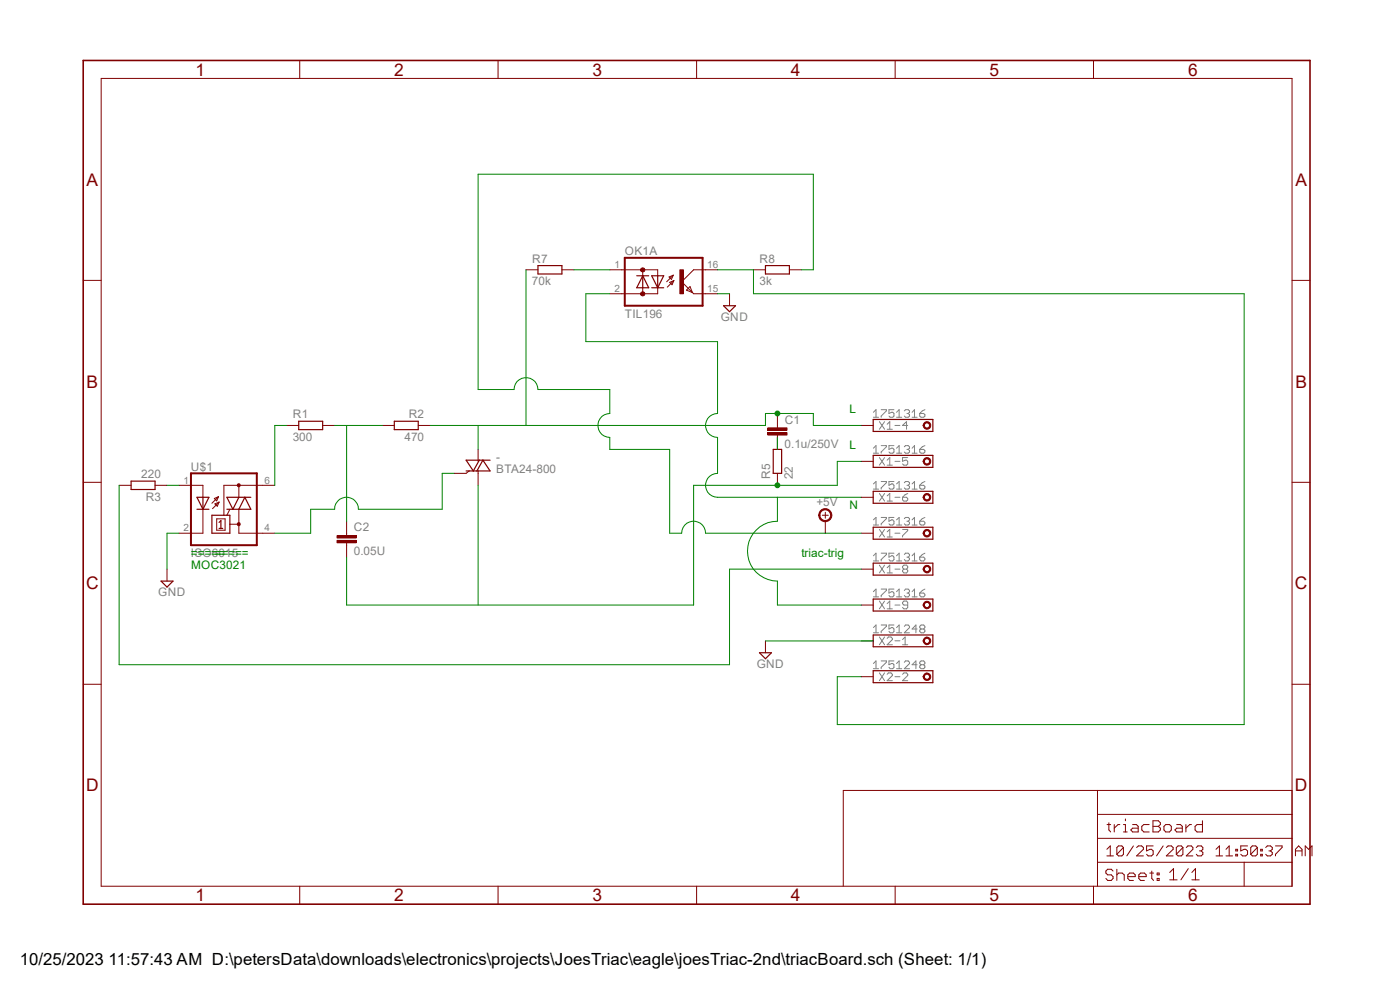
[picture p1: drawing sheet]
<svg xmlns="http://www.w3.org/2000/svg" width="297mm" height="210mm" viewBox="0 0 297 210" stroke-linecap="round" stroke-linejoin="round" font-family="sans-serif">
<g fill="none" stroke="#808080" stroke-width=".21">
<path d="M185.3 87.5l.5-.6v1.6M185.3 95.1l.5-.6v1.6M185.3 88.5h1.1M185.3 96.1h1.1M186.6 89.5l1.1 1.6M186.6 97.1l1.1 1.6M186.9 86.9h1.1v.3l-1.1 1.1v.2M186.9 94.5h1.1v.3l-1.1 1.1v.2M187.7 89.5l-1.1 1.6M187.7 97.1l-1.1 1.6M188.2 90l.6-.5v1.6M188.2 97.6l.6-.5v1.6"/>
<path d="M188.2 91.1h1.1M188.2 98.7h1.1M189.7 86.9h-1.1v.8l.5-.2h.3l.3 .2v.6l-.3 .2h-.6l-.2-.2M189.7 94.5h-1.1v.8l.5-.2h.3l.3 .2v.6l-.3 .2h-.6l-.2-.2M189.9 90.3h1M189.9 97.9h1M190.2 88.5h1.1M190.2 87.5l.6-.6v1.6M190.2 95.1l.6-.6v1.6M190.2 96.1h1.1M191.9 87.2l.2-.3h.6l.3 .3v.3l-.3 .2M191.9 94.8l.2-.3h.6l.3 .3v.3l-.3 .2"/>
<path d="M192.4 87.7h.3M192.4 95.3h.3M192.6 90.3h-1.1l.8-.8v1.6M192.6 97.1h-1.1v.8l.5-.3h.3l.3 .3v.5l-.3 .3h-.5l-.3-.3M192.7 87.7l.3 .3v.3l-.3 .2h-.6l-.2-.2M192.7 95.3l.3 .3v.3l-.3 .2h-.6l-.2-.2M193.5 88.5h1.1M193.5 87.5l.5-.6v1.6M193.5 95.1l.5-.6v1.6M193.5 96.1h1.1M195.1 87.7h.9l.2 .3v.3l-.2 .2h-.6l-.3-.2zM195.1 95.3h.9l.2 .3v.3l-.2 .2h-.6l-.3-.2z"/>
<path d="M196.2 86.9l-.5 .3-.6 .5M196.2 94.5l-.5 .3-.6 .5M185.3 102.7l.5-.5v1.6M185.3 110.3l.5-.5v1.6M185.3 117.9l.5-.6v1.7M185.3 103.8h1.1M185.3 111.4h1.1M185.3 119h1.1M186.6 104.7l1.1 1.6M186.6 112.3l1.1 1.6M186.6 119.9l1.1 1.6M186.9 102.2h1.1v.2l-1.1 1.1v.3"/>
<path d="M186.9 109.8h1.1v.2l-1.1 1.1v.3M186.9 117.3h1.1v.3l-1.1 1.1v.3M187.7 104.7l-1.1 1.6M187.7 112.3l-1.1 1.6M187.7 119.9l-1.1 1.6M188.2 105.2l.6-.5v1.6M188.2 112.8l.6-.5v1.6M188.2 106.3h1.1M188.2 113.9h1.1M189.7 102.2h-1.1v.8l.5-.3h.3l.3 .3v.5l-.3 .3h-.6l-.2-.3M189.7 109.8h-1.1v.8l.5-.3h.3l.3 .3v.5l-.3 .3h-.6l-.2-.3M189.7 117.3h-1.1v.9l.5-.3h.3l.3 .3v.5l-.3 .3h-.6l-.2-.3"/>
<path d="M189.9 105.5h1M189.9 113.1h1M190.2 102.7l.6-.5v1.6M190.2 110.3l.6-.5v1.6M190.2 117.9l.6-.6v1.7M190.2 103.8h1.1M190.2 111.4h1.1M190.2 119h1.1M191.5 105.5h.8l.3 .2v.3l-.3 .3h-.5l-.3-.3zM191.5 112.3h1.1v.3l-1.1 1.1v.2M191.9 102.4l.2-.2h.6l.3 .2v.3l-.3 .3M191.9 110l.2-.2h.6l.3 .2v.3l-.3 .3"/>
<path d="M191.9 117.6l.2-.3h.6l.3 .3v.3l-.3 .3M192.4 103h.3M192.4 110.6h.3M192.4 118.2h.3M192.6 104.7l-.6 .2-.5 .6M192.7 103l.3 .2v.3l-.3 .3h-.6l-.2-.3M192.7 110.6l.3 .2v.3l-.3 .3h-.6l-.2-.3M192.7 118.2l.3 .2v.3l-.3 .3h-.6l-.2-.3M193.5 102.7l.5-.5v1.6M193.5 110.3l.5-.5v1.6M193.5 117.9l.5-.6v1.7M193.5 103.8h1.1"/>
<path d="M193.5 111.4h1.1M193.5 119h1.1M195.1 103h.9l.2 .2v.3l-.2 .3h-.6l-.3-.3zM195.1 110.6h.9l.2 .2v.3l-.2 .3h-.6l-.3-.3zM195.1 118.2h.9l.2 .2v.3l-.2 .3h-.6l-.3-.3zM196.2 102.2l-.5 .2-.6 .6M196.2 109.8l-.5 .2-.6 .6M196.2 117.3l-1.1 .9M185.3 125.5l.5-.5v1.6M185.3 133.1l.5-.5v1.6M185.3 126.6h1.1M185.3 134.2h1.1"/>
<path d="M186.6 127.5l1.1 1.7M186.6 135.1l1.1 1.7M186.9 125h1.1v.3l-1.1 1v.3M186.9 132.6h1.1v.3l-1.1 1v.3M187.7 127.5l-1.1 1.7M187.7 135.1l-1.1 1.7M188.2 120.4l.6-.5v1.6M188.2 128.1l.6-.6v1.7M188.2 121.5h1.1M188.2 129.2h1.1M188.2 135.4l.3-.3h.5l.3 .3v.3l-1.1 1.1h1.1M189.7 125h-1.1v.8l.5-.3h.3l.3 .3v.5l-.3 .3h-.6l-.2-.3"/>
<path d="M189.7 132.6h-1.1v.8l.5-.3h.3l.3 .3v.5l-.3 .3h-.6l-.2-.3M189.9 120.7h1M189.9 128.4h1M189.9 135.9h1M190.2 125.5l.6-.5v1.6M190.2 133.1l.6-.5v1.6M190.2 126.6h1.1M190.2 134.2h1.1M191.5 136.8h1.1M191.5 135.7l.5-.6v1.7M191.8 120.7l-.3-.3v-.2l.3-.3h.5l.3 .3v.2l-.3 .3M191.8 120.7l-.3 .3v.2l.3 .3h.5l.3-.3v-.2l-.3-.3"/>
<path d="M191.8 120.7h.5M191.9 125.3l.2-.3h.6l.3 .3v.2l-.3 .3M191.9 132.9l.2-.3h.6l.3 .3v.2l-1.1 1.1h1.1M192.4 125.8h.3M192.6 128.4h-.8l-.3-.3v-.3l.3-.3h.5l.3 .3v1.1l-.3 .3h-.5l-.3-.3M192.7 125.8l.3 .3v.2l-.3 .3h-.6l-.2-.3M193.5 125.5l.5-.5v1.6M193.5 126.6h1.1M194.6 133.4h-1.1l.8-.8v1.6M195.1 125.8h.9l.2 .3v.2l-.2 .3h-.6l-.3-.3zM195.4 133.4l-.3-.3v-.2l.3-.3h.6l.2 .3v.2l-.2 .3M195.4 133.4l-.3 .3v.2l.3 .3h.6l.2-.3v-.2l-.2-.3"/>
<path d="M195.4 133.4h.6M196.2 125l-1.1 .8M185.3 140.8l.5-.6v1.7M185.3 141.9h1.1M186.6 142.7l1.1 1.7M186.9 140.2h1.1v.3l-1.1 1.1v.3M187.7 142.7l-1.1 1.7M188.2 143l.3-.3h.5l.3 .3v.3l-1.1 1.1h1.1M189.7 140.2h-1.1v.8l.5-.2h.3l.3 .2v.6l-.3 .3h-.6l-.2-.3M189.9 143.6h1M190.2 140.8l.6-.6v1.7M190.2 141.9h1.1"/>
<path d="M191.5 143l.3-.3h.5l.3 .3v.3l-1.1 1.1h1.1M191.9 140.5l.2-.3h.6l.3 .3v.3l-1.1 1.1h1.1M194.6 141h-1.1l.8-.8v1.7M195.4 141l-.3-.2v-.3l.3-.3h.6l.2 .3v.3l-.2 .2M195.4 141l-.3 .3v.3l.3 .3h.6l.2-.3v-.3l-.2-.3M195.4 141h.6"/>
</g>
<path d="M185.3 89h12.6v2.5h-12.6z" fill="none" stroke="#800000" stroke-width=".25"/>
<path d="M196.2 89.6a.82 .82 0 0 1 1.2 .4 .82 .82 0 0 1-.6 1.1 .82 .82 0 0 1-1-.8h.3a.55 .55 0 0 1 .7-.6 .55 .55 0 0 1 .3 .8 .55 .55 0 0 1-.9 0l-.1-.2h-.3z" fill-rule="evenodd" fill="#800000"/>
<path d="M182.7 90.3h2.6M196.2 89.6a.82 .82 0 0 1 1.2 .4 .82 .82 0 0 1-.6 1.1 .82 .82 0 0 1-1-.8h.3a.55 .55 0 0 1 .7-.6 .55 .55 0 0 1 .3 .8 .55 .55 0 0 1-.9 0l-.1-.2h-.3z" fill="none" stroke="#800000" stroke-width=".21"/>
<path d="M185.3 96.6h12.6v2.5h-12.6z" fill="none" stroke="#800000" stroke-width=".25"/>
<path d="M196.2 97.2a.82 .82 0 0 1 1.2 .4 .82 .82 0 0 1-.6 1.1 .82 .82 0 0 1-1-.8h.3a.55 .55 0 0 1 .7-.6 .55 .55 0 0 1 .3 .9 .55 .55 0 0 1-.9-.1l-.1-.2h-.3z" fill-rule="evenodd" fill="#800000"/>
<path d="M182.7 97.9h2.6M196.2 97.2a.82 .82 0 0 1 1.2 .4 .82 .82 0 0 1-.6 1.1 .82 .82 0 0 1-1-.8h.3a.55 .55 0 0 1 .7-.6 .55 .55 0 0 1 .3 .9 .55 .55 0 0 1-.9-.1l-.1-.2h-.3z" fill="none" stroke="#800000" stroke-width=".21"/>
<path d="M185.3 104.2h12.6v2.6h-12.6z" fill="none" stroke="#800000" stroke-width=".25"/>
<path d="M196.2 104.8a.81 .81 0 0 1 1.2 .4 .81 .81 0 0 1-.6 1.1 .81 .81 0 0 1-1-.8h.3a.55 .55 0 0 1 .7-.6 .55 .55 0 0 1 .3 .9 .55 .55 0 0 1-.9-.1l-.1-.2h-.3z" fill-rule="evenodd" fill="#800000"/>
<path d="M182.7 105.5h2.6M196.2 104.8a.81 .81 0 0 1 1.2 .4 .81 .81 0 0 1-.6 1.1 .81 .81 0 0 1-1-.8h.3a.55 .55 0 0 1 .7-.6 .55 .55 0 0 1 .3 .9 .55 .55 0 0 1-.9-.1l-.1-.2h-.3z" fill="none" stroke="#800000" stroke-width=".21"/>
<path d="M185.3 111.8h12.6v2.6h-12.6z" fill="none" stroke="#800000" stroke-width=".25"/>
<path d="M196.2 112.4a.81 .81 0 0 1 1.2 .4 .81 .81 0 0 1-.6 1.1 .81 .81 0 0 1-1-.8h.3a.55 .55 0 0 1 .7-.6 .55 .55 0 0 1 .3 .9 .55 .55 0 0 1-.9 0l-.1-.3h-.3z" fill-rule="evenodd" fill="#800000"/>
<path d="M182.7 113.1h2.6M196.2 112.4a.81 .81 0 0 1 1.2 .4 .81 .81 0 0 1-.6 1.1 .81 .81 0 0 1-1-.8h.3a.55 .55 0 0 1 .7-.6 .55 .55 0 0 1 .3 .9 .55 .55 0 0 1-.9 0l-.1-.3h-.3z" fill="none" stroke="#800000" stroke-width=".21"/>
<path d="M185.3 119.5h12.6v2.5h-12.6z" fill="none" stroke="#800000" stroke-width=".25"/>
<path d="M196.2 120.1a.81 .81 0 0 1 1.2 .4 .81 .81 0 0 1-.6 1 .81 .81 0 0 1-1-.8h.3a.55 .55 0 0 1 .7-.5 .55 .55 0 0 1 .3 .8 .55 .55 0 0 1-.9 0l-.1-.3h-.3z" fill-rule="evenodd" fill="#800000"/>
<path d="M182.7 120.7h2.6M196.2 120.1a.81 .81 0 0 1 1.2 .4 .81 .81 0 0 1-.6 1 .81 .81 0 0 1-1-.8h.3a.55 .55 0 0 1 .7-.5 .55 .55 0 0 1 .3 .8 .55 .55 0 0 1-.9 0l-.1-.3h-.3z" fill="none" stroke="#800000" stroke-width=".21"/>
<path d="M185.3 127.1h12.6v2.5h-12.6z" fill="none" stroke="#800000" stroke-width=".25"/>
<path d="M196.2 127.7a.81 .81 0 0 1 1.2 .4 .81 .81 0 0 1-.6 1.1 .81 .81 0 0 1-1-.8h.3a.56 .56 0 0 1 .7-.6 .56 .56 0 0 1 .3 .8 .56 .56 0 0 1-.9 0l-.1-.2h-.3z" fill-rule="evenodd" fill="#800000"/>
<path d="M99.5 99.9l-.6 .5h-2.5M101.4 95.3v2.6M101.4 99.9v3.1M182.7 128.4h2.6M196.2 127.7a.81 .81 0 0 1 1.2 .4 .81 .81 0 0 1-.6 1.1 .81 .81 0 0 1-1-.8h.3a.56 .56 0 0 1 .7-.6 .56 .56 0 0 1 .3 .8 .56 .56 0 0 1-.9 0l-.1-.2h-.3z" fill="none" stroke="#800000" stroke-width=".21"/>
<path d="M98.9 99.9h5.1l-1.6-2.3-1.2 2.3M101.7 97.6l-1.3 2.3-1.5-2.3h5.1M185.3 134.7h12.6v2.5h-12.6z" fill="none" stroke="#800000" stroke-width=".25"/>
<path d="M196.2 135.3a.81 .81 0 0 1 1.2 .4 .81 .81 0 0 1-.6 1.1 .81 .81 0 0 1-1-.8h.3a.56 .56 0 0 1 .7-.6 .56 .56 0 0 1 .3 .9 .56 .56 0 0 1-.9-.1l-.1-.2h-.3z" fill-rule="evenodd" fill="#800000"/>
<path d="M182.7 136h2.6M196.2 135.3a.81 .81 0 0 1 1.2 .4 .81 .81 0 0 1-.6 1.1 .81 .81 0 0 1-1-.8h.3a.56 .56 0 0 1 .7-.6 .56 .56 0 0 1 .3 .9 .56 .56 0 0 1-.9-.1l-.1-.2h-.3z" fill="none" stroke="#800000" stroke-width=".21"/>
<path d="M185.3 142.3h12.6v2.5h-12.6z" fill="none" stroke="#800000" stroke-width=".25"/>
<path d="M196.2 142.9a.81 .81 0 0 1 1.2 .4 .81 .81 0 0 1-.6 1.1 .81 .81 0 0 1-1-.8h.3a.56 .56 0 0 1 .7-.6 .56 .56 0 0 1 .3 .9 .56 .56 0 0 1-.9-.1l-.1-.2h-.3z" fill-rule="evenodd" fill="#800000"/>
<g fill="none" stroke="#800000" stroke-width=".21">
<path d="M40.5 103h2.6v2.5M43.1 108v5.1h-2.6M45.5 105.7l.9-.3-.4 .9zM45.6 106.9l.9-.4-.4 .9zM46 110.1h1.8v2.4h-1.8zM46.4 105.4l-1.4 1.4M46.5 106.5l-1.4 1.4M48.8 108l-.7 1.3M48.8 111.2h1.9M50.7 103v2.5M50.7 108v5.1h5.1M55.8 103h-8.3v6.3"/>
<path d="M182.7 143.6h2.6M196.2 142.9a.81 .81 0 0 1 1.2 .4 .81 .81 0 0 1-.6 1.1 .81 .81 0 0 1-1-.8h.3a.56 .56 0 0 1 .7-.6 .56 .56 0 0 1 .3 .9 .56 .56 0 0 1-.9-.1l-.1-.2h-.3z"/>
</g>
<path d="M41.8 105.5h2.5l-1.2 2.5zM41.8 108h2.5M43.1 105.5v2.5M45 109.3h3.8v3.8h-3.8zM46.5 112.1h.7M46.5 110.8l.4-.4v1.7M48.1 108h5.1l-1.3-2.5-1.2 2.5M50.7 105.5l-1.3 2.5-1.3-2.5h5.1" fill="none" stroke="#800000" stroke-width=".25"/>
<path d="M40.5 100.4h14v15.3h-14z" fill="none" stroke="#800000" stroke-width=".42"/>
<path d="M50.4 102.7h.5v.5l-.2 .1-.3-.1z" fill-rule="evenodd" fill="#800000"/>
<path d="M50.4 102.7h.5v.5l-.2 .1-.3-.1z" fill="none" stroke="#800000" stroke-width=".21"/>
<path d="M50.4 111h.5v.4l-.2 .1-.3-.1z" fill-rule="evenodd" fill="#800000"/>
<g fill="none" stroke="#800000" stroke-width=".21">
<path d="M21.5 16.6h252.6v171.4h-252.6zM63.6 12.8v3.8M105.7 12.8v3.8M147.8 12.8v3.8M189.9 12.8v3.8M232 12.8v3.8M17.7 59.5h3.8M274.1 59.5h3.8M60.8 90.3h2.6M68.5 90.3h2.5M81.1 90.3h2.6M88.7 90.3h2.6"/>
<path d="M164.9 90.3v.5M164.9 92.3v.5M17.7 102.3h3.8M38 103h2.5M38 113.1h2.5M50.4 111h.5v.4l-.2 .1-.3-.1zM55.8 103h2.5M55.8 113.1h2.5M274.1 102.3h3.8M17.7 145.2h3.8M274.1 145.2h3.8M232.8 167.7v20.3"/>
<path d="M232.8 177.8h41.3M232.8 172.8h41.3M234.9 174.9h.7M235.2 174.5v1.6l.4 .4M236.4 174.9v1.6M237.6 174.9h-.4l-.8 .8M238.3 174.9h.5v1.6M238.3 176.5h.8M238.3 179.8v1.4l-.3 .4h-.7l-.4-.4M238.3 179.8l-.3-.3h-.7l-.4 .3v1.4M238.3 179.8l-1.4 1.4M238.8 173.7v.4"/>
<path d="M240.3 174.9h.8l.4 .4v1.2h-1.2l-.4-.4 .4-.4h1.2M240.5 179.5l-1.4 2.1M241.1 179.8l.4-.3h.7l.4 .3v.4l-1.5 1.4h1.5M243.8 174.9h-1.1l-.5 .4v.8l.5 .4h1.1M244.6 174.1h1.1l.5 .4v.4l-.5 .4 .5 .4v.4l-.5 .4h-1.1zM244.6 175.3h1.1M244.6 179.5h-1.4v1l.8-.3h.3l.3 .3v.7l-.3 .4h-.7l-.4-.4M246.8 179.5l-1.4 2.1M247.3 174.9h.8l.4 .4v.8l-.4 .4h-.8l-.4-.4v-.8zM247.4 179.8l.4-.3h.7l.4 .3v.4l-1.5 1.4h1.5M249.6 174.9h.8l.4 .4v1.2h-1.2l-.3-.4 .3-.4h1.2M251 179.8v1.4l-.4 .4h-.7l-.3-.4"/>
<path d="M251 179.8l-.4-.3h-.7l-.3 .3v1.4M251 179.8l-1.4 1.4M251.6 174.9v1.6M251.7 179.8l.3-.3h.7l.4 .3v.4l-1.4 1.4h1.4M252.8 174.9h-.4l-.8 .8M253.8 179.8l.3-.3h.7l.4 .3v.4l-.4 .3M255.1 174.1v2.4h-1.1l-.5-.4v-.8l.5-.4h1.1M264.7 179.5h-1.5v1l1.1-.3 .4 .3v.7l-.4 .4h-.7l-.4-.4M266.7 179.8v1.4l-.3 .4h-.7l-.4-.4M266.7 179.8l-.3-.3h-.7l-.4 .3v1.4M266.7 179.8l-1.4 1.4M268.5 179.8l.4-.3h.6l.4 .3v.4l-.4 .3"/>
<path d="M270.6 179.5h1.4v.3l-1.4 1.4v.4M274.1 167.7h-95.2v20.3M63.6 188v3.8M105.7 188v3.8M147.8 188v3.8M189.9 188v3.8M232 188v3.8M232.8 182.9h41.3M234.8 180.2l.7-.7v2.1M234.8 181.6h1.4M236.1 184.8l-.3-.4h-.8l-.4 .4v.4l.4 .4h.8l.3 .4v.4l-.3 .4h-.8l-.4-.4M236.9 184.4v2.4"/>
<path d="M236.9 185.6l.4-.4h.8l.4 .4v1.2M239.3 186h1.5v-.4l-.3-.4h-.9l-.3 .4v.8l.3 .4h.9M241.6 186h1.6v-.4l-.4-.4h-.8l-.4 .4v.8l.4 .4h.8M243.9 185.2h.8M244.3 184.8v1.6l.4 .4M245.5 185.2h.4v.4h-.4zM245.5 186.4h.4v.4h-.4zM248.2 185.1l.8-.8v2.3M248.2 186.6h1.5M252.1 184.3l-1.6 2.3M252.9 186.6h1.5M252.9 185.1l.7-.8v2.3"/>
<path d="M254.5 180.5h.3M254.8 180.5l.4 .3v.4l-.4 .4h-.7l-.3-.4M258 181.6h1.4M258 180.2l.7-.7v2.1M260.1 181.6h1.4M260.1 180.2l.7-.7v2.1M262.2 181.2h.4v.4h-.4zM262.2 180.2h.4v.3h-.4zM263.9 182.9v5.1M267.5 181.2h.3v.4h-.3zM267.5 180.2h.3v.3h-.3zM269.2 180.5h.3"/>
<path d="M269.5 180.5l.4 .3v.4l-.4 .4h-.6l-.4-.4M274.8 180.5h1.4M274.8 181.6v-1.4l.7-.7 .7 .7v1.4M276.9 181.6v-2.1l.7 .7 .7-.7v2.1"/>
</g>
<path d="M63.4 89.4h5.1v1.7h-5.1zM83.7 89.4h5v1.7h-5z" fill="none" stroke="#800000" stroke-width=".25"/>
<path d="M17.7 12.8h260.2v179h-260.2z" fill="none" stroke="#800000" stroke-width=".34"/>
<path d="M162.9 90.8h4.1v.5h-4.1z" fill-rule="evenodd" fill="#800000"/>
<path d="M162.9 90.8h4.1v.5h-4.1z" fill="none" stroke="#800000" stroke-width=".21"/>
<path d="M162.9 91.8h4.1v.5h-4.1z" fill-rule="evenodd" fill="#800000"/>
<path d="M162.9 91.8h4.1v.5h-4.1zM164.9 87.7v2.6M164.9 92.8v2.5M174.5 109.3h1.2M175.1 108.7v1.2M162.4 136v2.5" fill="none" stroke="#800000" stroke-width=".21"/>
<path d="M161.1 138.5h2.6l-1.3 1.2z" fill="none" stroke="#800000" stroke-width=".25"/>
<path d="M174 108.4a1.4 1.4 0 0 1 2.2 .1 1.4 1.4 0 0 1-.7 2.1 1.4 1.4 0 0 1-1.8-1.3h.2a1.15 1.15 0 0 1 1.7-1 1.15 1.15 0 0 1 .2 2 1.15 1.15 0 0 1-1.8-.6l-.1-.4h-.2z" fill-rule="evenodd" fill="#800000"/>
<g fill="none" stroke="#800000" stroke-width=".21">
<path d="M131.9 57.2h7.6v1.3M136.4 57.2v1.3M141.9 58.8l.9-.4-.3 .9zM142.1 59.9l.9-.4-.4 .9zM142.8 58.4l-1.4 1.4M143 59.5l-1.4 1.4M149.7 57.2h-2.5l-2.6 2.6 2.6 2.5h2.5M136.4 61v1.3M139.5 61v1.3h-7.6M146.4 60.8l.5 1.3-1.3-.5zM164.9 92.8v2.5M164.9 100.4v2.6"/>
<path d="M174 108.4a1.4 1.4 0 0 1 2.2 .1 1.4 1.4 0 0 1-.7 2.1 1.4 1.4 0 0 1-1.8-1.3h.2a1.15 1.15 0 0 1 1.7-1 1.15 1.15 0 0 1 .2 2 1.15 1.15 0 0 1-1.8-.6l-.1-.4h-.2zM175.1 110.6v2.5"/>
</g>
<path d="M135.1 58.5h2.5M136.4 58.5l1.2 2.5h-2.5zM136.4 58.5v2.5M138.3 58.5h2.5l-1.3 2.5zM139.5 58.5v2.5M138.3 61h2.5M164 95.3h1.8v5.1h-1.8z" fill="none" stroke="#800000" stroke-width=".25"/>
<path d="M132.5 54.7h16.6v10.2h-16.6z" fill="none" stroke="#800000" stroke-width=".42"/>
<path d="M136 56.9l.4-.1 .3 .1 .1 .3-.1 .4-.3 .1-.4-.1-.1-.4h.5h-.5z" fill-rule="evenodd" fill="#800000"/>
<path d="M136 56.9l.4-.1 .3 .1 .1 .3-.1 .4-.3 .1-.4-.1-.1-.4h.5h-.5z" fill="none" stroke="#800000" stroke-width=".21"/>
<path d="M136 62l.4-.1 .3 .1 .1 .3-.1 .4-.3 .1-.4-.1-.1-.4h.5h-.5z" fill-rule="evenodd" fill="#800000"/>
<path d="M136 62l.4-.1 .3 .1 .1 .3-.1 .4-.3 .1-.4-.1-.1-.4h.5h-.5z" fill="none" stroke="#800000" stroke-width=".21"/>
<path d="M144.2 57.2h.8v5.1h-.8z" fill-rule="evenodd" fill="#800000"/>
<g fill="none" stroke="#800000" stroke-width=".21">
<path d="M111.6 57.2h2.5M119.2 57.2h2.6M129.4 57.2h2.5M144.2 57.2h.8v5.1h-.8zM149.7 57.2h2.5M159.9 57.2h2.5M167.5 57.2h2.5M129.4 62.3h2.5M149.7 62.3h2.5M154.8 62.3v2.6M25.3 103h2.5M32.9 103h2.5"/>
<path d="M73.5 113.1v.5M73.5 115.1v.6M35.4 120.7v2.6"/>
</g>
<path d="M114.1 56.3h5.1v1.8h-5.1zM162.4 56.3h5.1v1.8h-5.1zM153.5 64.9h2.5l-1.2 1.2zM27.8 102.1h5.1v1.7h-5.1zM34.2 123.3h2.5l-1.3 1.2z" fill="none" stroke="#800000" stroke-width=".25"/>
<path d="M71.5 114.6h4.1v.5h-4.1z" fill-rule="evenodd" fill="#800000"/>
<path d="M71.5 114.6h4.1v.5h-4.1z" fill="none" stroke="#800000" stroke-width=".21"/>
<path d="M71.5 113.6h4.1v.5h-4.1z" fill-rule="evenodd" fill="#800000"/>
<path d="M71.5 113.6h4.1v.5h-4.1zM73.5 110.6v2.5M73.5 115.7v2.5" fill="none" stroke="#800000" stroke-width=".21"/>
<path d="M121.8 57.2h7.6M152.2 57.2h7.7v5.1h104v91.4h-86.3v-10.1h5.1M170 57.2h2.6v-20.2h-71.2v45.6h7.7a2.54 2.54 0 0 1 2.5-2.5 2.54 2.54 0 0 1 2.5 2.5h15.3v5.1a2.54 2.54 0 0 0-2.5 2.6 2.54 2.54 0 0 0 2.5 2.5v2.5h12.7v17.8h2.5a2.54 2.54 0 0 1 2.6-2.5 2.54 2.54 0 0 1 2.5 2.5h33M129.4 62.3h-5.1v10.2h27.9v15.2a2.54 2.54 0 0 0-2.5 2.6 2.54 2.54 0 0 0 2.5 2.5v7.6a2.54 2.54 0 0 0-2.5 2.6 2.54 2.54 0 0 0 2.5 2.5h30.5M152.2 62.3h2.6M164.9 92.8v2.5M182.7 97.9h-5.1v5.1h-30.4v25.4M38 113.1h-2.6v7.6M164.9 105.5v5.1a6.3 6.3 0 0 0-6.3 6.3 6.3 6.3 0 0 0 6.3 6.4v5.1h17.8M162.4 136h22.9" fill="none" stroke="#008000" stroke-width=".21"/>
<circle cx="164.9" cy="103" r=".51" fill="#008000"/>
<g fill="none" stroke="#008000" stroke-width=".21">
<path d="M60.8 90.3h-2.5v12.7M71 90.3h10.1M73.5 90.3v20.3M91.3 90.3h10.1v5M111.6 90.3h50.8v-2.6h10.2v2.6h10.1M25.3 103v38h129.5v-20.3h27.9M73.5 118.2v10.2h73.7M101.4 103v25.4"/>
<circle cx="164.9" cy="103" r=".51"/>
</g>
<circle cx="164.9" cy="87.7" r=".51" fill="#008000"/>
<g fill="none" stroke="#008000" stroke-width=".21">
<path d="M111.6 57.2v33.1h-10.2M35.4 103h2.6M96.4 100.4h-2.6v7.6h-17.8a2.52 2.52 0 0 0-2.5-2.5 2.52 2.52 0 0 0-2.5 2.5h-5.1v5.1h-7.6"/>
<circle cx="164.9" cy="87.7" r=".51"/>
</g>
<g font-size="3.7" fill="#800000">
<text x="41.5" y="16">1</text>
<text x="83.6" y="16">2</text>
<text x="125.7" y="16">3</text>
<text x="167.8" y="16">4</text>
<text x="209.9" y="16">5</text>
<text x="252.1" y="16">6</text>
<text x="18.4" y="39.4">A</text>
<text x="274.8" y="39.4">A</text>
<text x="18.4" y="82.2">B</text>
<text x="274.8" y="82.2">B</text>
<text x="18.2" y="125.1">C</text>
<text x="274.7" y="125.1">C</text>
<text x="18.2" y="167.9">D</text>
<text x="274.7" y="167.9">D</text>
<text x="41.5" y="191.2">1</text>
<text x="83.6" y="191.2">2</text>
<text x="125.7" y="191.2">3</text>
<text x="167.8" y="191.2">4</text>
<text x="209.9" y="191.2">5</text>
<text x="252.1" y="191.2">6</text>
</g>
<text font-size="3.6" x="4.2" y="204.7">10/25/2023 11:57:43 AM D:\petersData\downloads\electronics\projects\JoesTriac\eagle\joesTriac-2nd\triacBoard.sch (Sheet: 1/1)</text>
<g font-size="2.5" fill="#808080">
<text x="112.9" y="55.8">R7</text>
<text x="132.6" y="54.1">OK1A</text>
<text x="161.2" y="55.8">R8</text>
<text x="112.9" y="60.5">70k</text>
<text x="161.1" y="60.5">3k</text>
<text x="132.6" y="67.4">TIL196</text>
<text x="152.9" y="68">GND</text>
<text x="62.1" y="88.8">R1</text>
<text x="86.7" y="88.8">R2</text>
<text x="166.5" y="89.9">C1</text>
<text x="62.1" y="93.6">300</text>
<text x="85.8" y="93.6">470</text>
<text x="166.5" y="95">0.1u/250V</text>
<text x="30" y="101.4">220</text>
<text x="40.5" y="99.8">U$1</text>
<text x="105.2" y="97.9">-</text>
<text x="105.3" y="100.4">BTA24-800</text>
<text x="163.4" y="101.6" transform="rotate(-90 163.4 101.6)">R5</text>
<text x="168.2" y="101.7" transform="rotate(-90 168.2 101.7)">22</text>
<text x="30.9" y="106.2">R3</text>
<text x="173.2" y="107.4">+5V</text>
<text x="75.1" y="112.7">C2</text>
<text x="40.5" y="118.1">ISO6015</text>
<text x="75.1" y="117.8">0.05U</text>
<text x="33.6" y="126.5">GND</text>
<text x="160.5" y="141.6">GND</text>
</g>
<g font-size="2.5" fill="#008000">
<text x="180.2" y="87.7">L</text>
<text x="180.2" y="95.3">L</text>
<text x="180.2" y="108">N</text>
<text x="40.5" y="118.2">=====</text>
<text x="45.6" y="118.2">=====</text>
<text x="170" y="118.2">triac-trig</text>
<text x="40.6" y="120.7">MOC3021</text>
</g>
<g font-size="2.1" fill="#808080">
<text x="130.4" y="56.9">1</text>
<text x="150" y="56.9">16</text>
<text x="130.4" y="62">2</text>
<text x="150" y="62">15</text>
<text x="38.9" y="102.6">1</text>
<text x="56.1" y="102.6">6</text>
<text x="38.9" y="112.7">2</text>
<text x="56.1" y="112.7">4</text>
</g>
</svg>
